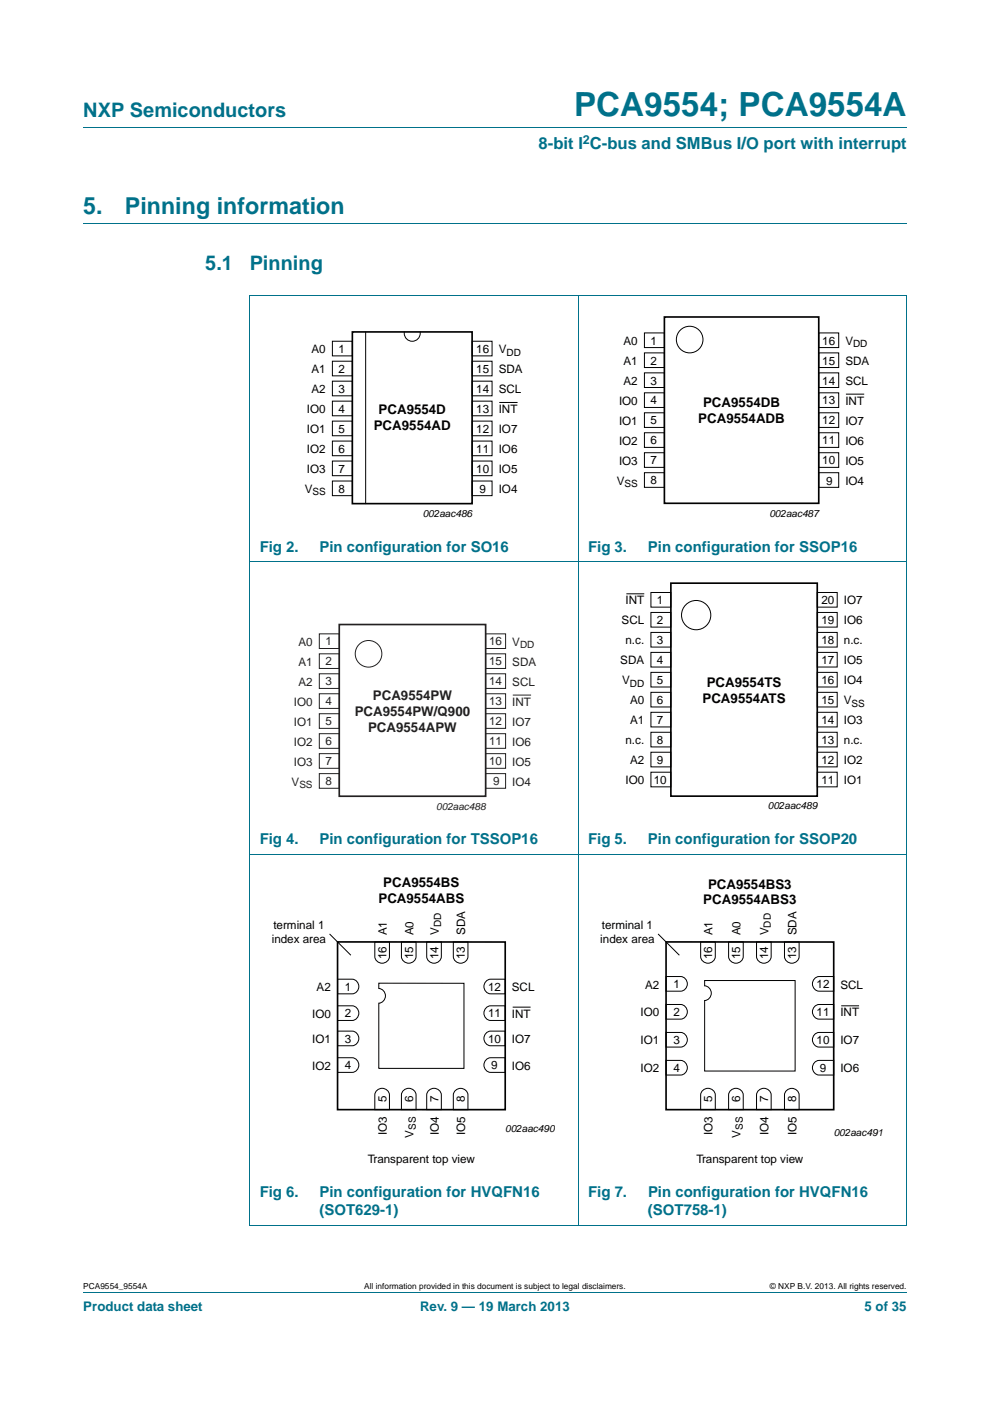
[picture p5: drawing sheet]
<svg xmlns="http://www.w3.org/2000/svg" width="210mm" height="297mm" viewBox="0 0 210 297" stroke-linecap="round" stroke-linejoin="round" font-family="sans-serif">
<path d="M17.7 27h174.6M17.7 47.4h174.6M52.9 62.6h139.4M53 62.7v197.1M122.6 62.6v197.3M192.3 62.7v197.1M52.9 119.1h139.4M52.9 181.1h139.4M52.9 259.8h139.4M17.7 273.9h174.6" fill="none" stroke="#00718a" stroke-width=".21"/>
<g fill="none" stroke="#000" stroke-width=".21">
<path d="M70.5 72.3h4.2v3.2h-4.2zM70.5 76.6h4.2v3.1h-4.2zM77.6 70.4v36.5M85.7 70.4a1.71 1.71 0 0 0 1.7 2 1.71 1.71 0 0 0 1.7-2M100.1 72.3h4.3v3.2h-4.3zM100.1 76.6h4.3v3.1h-4.3zM136.7 70.6h4.2v3.1h-4.2zM136.7 74.8h4.2v3.1h-4.2zM136.7 79.1h4.2v3.1h-4.2zM173.7 79.1h4.2v3.1h-4.2zM173.7 70.6h4.2v3.1h-4.2zM173.7 74.8h4.2v3.1h-4.2z"/>
<path d="M70.5 80.8h4.2v3.1h-4.2zM70.5 85h4.2v3.2h-4.2zM70.5 89.3h4.2v3.1h-4.2zM70.5 93.5h4.2v3.1h-4.2zM70.5 97.8h4.2v3.1h-4.2zM100.1 97.8h4.3v3.1h-4.3zM100.1 89.3h4.3v3.1h-4.3zM100.1 93.5h4.3v3.1h-4.3zM100.1 80.8h4.3v3.1h-4.3zM100.1 85h4.3v3.2h-4.3zM105.9 85.3h3.9M136.7 83.3h4.2v3.1h-4.2z"/>
<path d="M136.7 87.5h4.2v3.1h-4.2zM136.7 91.8h4.2v3.1h-4.2zM136.7 96h4.2v3.1h-4.2zM173.7 96h4.2v3.1h-4.2zM173.7 87.5h4.2v3.1h-4.2zM173.7 91.8h4.2v3.1h-4.2zM173.7 83.3h4.2v3.1h-4.2zM179.4 83.6h3.9M70.5 102h4.2v3.1h-4.2zM100.1 102h4.3v3.1h-4.3zM136.7 100.2h4.2v3.1h-4.2zM173.7 100.2h4.2v3.1h-4.2z"/>
<path d="M132.9 125.9h3.7M138.1 125.6h4.2v3.1h-4.2zM138.1 129.9h4.2v3.1h-4.2zM138.1 134.1h4.2v3.1h-4.2zM138.1 138.3h4.2v3.1h-4.2zM173.3 134.1h4.3v3.1h-4.3zM173.3 138.3h4.3v3.1h-4.3zM173.3 125.6h4.3v3.1h-4.3zM173.3 129.9h4.3v3.1h-4.3zM138.1 142.6h4.2v3.1h-4.2zM138.1 146.8h4.2v3.1h-4.2zM138.1 151h4.2v3.1h-4.2z"/>
<path d="M138.1 155.3h4.2v3.1h-4.2zM138.1 159.5h4.2v3.1h-4.2zM173.3 159.5h4.3v3.1h-4.3zM173.3 151h4.3v3.1h-4.3zM173.3 155.3h4.3v3.1h-4.3zM173.3 142.6h4.3v3.1h-4.3zM173.3 146.8h4.3v3.1h-4.3zM138.1 163.7h4.2v3.1h-4.2zM173.3 163.7h4.3v3.1h-4.3zM69.9 198l4.5 4.5M79.5 199.7h3.1v3.1a1.56 1.56 0 0 1-1.6 1.4 1.56 1.56 0 0 1-1.5-1.4zM85.1 199.7h3.1v3.1a1.56 1.56 0 0 1-1.5 1.4 1.56 1.56 0 0 1-1.6-1.4z"/>
<path d="M90.5 199.7h3.1v3.1a1.56 1.56 0 0 1-1.5 1.4 1.56 1.56 0 0 1-1.6-1.4zM96.1 199.7h3.2v3.1a1.56 1.56 0 0 1-1.6 1.4 1.56 1.56 0 0 1-1.6-1.4zM139.6 198l4.5 4.5M148.6 199.7h3.1v3.1a1.56 1.56 0 0 1-1.5 1.4 1.56 1.56 0 0 1-1.6-1.4zM154.5 199.7h3.1v3.1a1.56 1.56 0 0 1-1.5 1.4 1.56 1.56 0 0 1-1.6-1.4zM160.5 199.7h3.1v3.1a1.56 1.56 0 0 1-1.6 1.4 1.56 1.56 0 0 1-1.5-1.4zM166.4 199.7h3.1v3.1a1.56 1.56 0 0 1-1.6 1.4 1.56 1.56 0 0 1-1.5-1.4zM71.6 218.6h3.1a1.56 1.56 0 0 1 1.4 1.6 1.56 1.56 0 0 1-1.4 1.5h-3.1zM71.6 213.3h3.1a1.56 1.56 0 0 1 1.4 1.5 1.56 1.56 0 0 1-1.4 1.6h-3.1zM71.6 207.6h3.1a1.56 1.56 0 0 1 1.4 1.6 1.56 1.56 0 0 1-1.4 1.5h-3.1zM80.3 208.5h18.1v18h-18.1v-13.8a1.56 1.56 0 0 0 1.5-1.6 1.56 1.56 0 0 0-1.5-1.5zM103.2 218.9l.9-.3h3.1v3.1h-3.1a1.57 1.57 0 0 1-1.4-1.1 1.57 1.57 0 0 1 .5-1.7z"/>
<path d="M103.2 213.6l.9-.3h3.1v3.1h-3.1a1.57 1.57 0 0 1-1.4-1.2 1.57 1.57 0 0 1 .5-1.6zM103.2 207.9l.9-.3h3.1v3.1h-3.1a1.57 1.57 0 0 1-1.4-1.1 1.57 1.57 0 0 1 .5-1.7zM108.7 213.5h3.8M141.3 218.9h3.1a1.56 1.56 0 0 1 1.4 1.6 1.56 1.56 0 0 1-1.4 1.5h-3.1zM141.3 213h3.1a1.56 1.56 0 0 1 1.4 1.5 1.56 1.56 0 0 1-1.4 1.6h-3.1zM141.3 207h3.1a1.56 1.56 0 0 1 1.4 1.6 1.56 1.56 0 0 1-1.4 1.5h-3.1zM149.5 207.9h19.1v19.2h-19.1v-15a1.56 1.56 0 0 0 1.4-1.5 1.56 1.56 0 0 0-1.4-1.6zM172.9 207.4l.8-.4h3.1v3.1h-3.1a1.57 1.57 0 0 1-1.3-1.1 1.57 1.57 0 0 1 .5-1.6zM172.9 219.2l.8-.3h3.1v3.1h-3.1a1.57 1.57 0 0 1-1.3-1.1 1.57 1.57 0 0 1 .5-1.7zM172.9 213.3l.8-.3h3.1v3.1h-3.1a1.57 1.57 0 0 1-1.3-1.1 1.57 1.57 0 0 1 .5-1.7zM178.4 213.3h3.8M71.6 224.3h3.1a1.56 1.56 0 0 1 1.4 1.5 1.56 1.56 0 0 1-1.4 1.6h-3.1z"/>
<path d="M79.8 231.3a1.57 1.57 0 0 1 1.7-.5 1.57 1.57 0 0 1 1.1 1.4v3.1h-3.1v-3.1zM85.5 231.3a1.57 1.57 0 0 1 1.6-.5 1.57 1.57 0 0 1 1.1 1.4v3.1h-3.1v-3.1zM90.8 231.3a1.57 1.57 0 0 1 1.7-.5 1.57 1.57 0 0 1 1.1 1.4v3.1h-3.1v-3.1zM96.5 231.3a1.57 1.57 0 0 1 1.6-.5 1.57 1.57 0 0 1 1.2 1.4v3.1h-3.2v-3.1zM103.2 224.6l.9-.3h3.1v3.1h-3.1a1.57 1.57 0 0 1-1.4-1.1 1.57 1.57 0 0 1 .5-1.7zM141.3 224.8h3.1a1.56 1.56 0 0 1 1.4 1.6 1.56 1.56 0 0 1-1.4 1.5h-3.1zM148.9 231.3a1.57 1.57 0 0 1 1.7-.5 1.57 1.57 0 0 1 1.1 1.4v3.1h-3.1v-3.1zM154.9 231.3a1.57 1.57 0 0 1 1.6-.5 1.57 1.57 0 0 1 1.1 1.4v3.1h-3.1v-3.1zM160.8 231.3a1.57 1.57 0 0 1 1.7-.5 1.57 1.57 0 0 1 1.1 1.4v3.1h-3.1v-3.1zM166.7 231.3a1.57 1.57 0 0 1 1.7-.5 1.57 1.57 0 0 1 1.1 1.4v3.1h-3.1v-3.1zM172.9 225.1l.8-.3h3.1v3.1h-3.1a1.57 1.57 0 0 1-1.3-1.1 1.57 1.57 0 0 1 .5-1.7z"/>
<circle cx="146.3" cy="72" r="2.82"/>
<circle cx="147.7" cy="130.4" r="3.1"/>
</g>
<path d="M74.7 70.4h25.4v36.4h-25.4zM140.9 67.2h32.8v39.5h-32.8zM142.3 123.6h31v45.2h-31zM71.6 199.7h35.6v35.6h-35.6zM141.3 199.7h35.5v35.6h-35.5z" fill="none" stroke="#000" stroke-width=".35"/>
<g fill="none" stroke="#231f20" stroke-width=".21">
<path d="M67.7 134.4h4.3v3.1h-4.3zM67.7 138.6h4.3v3.1h-4.3zM103 134.4h4.2v3.1h-4.2zM103 138.6h4.2v3.1h-4.2zM67.7 142.9h4.3v3.1h-4.3zM67.7 147.1h4.3v3.1h-4.3zM67.7 151.3h4.3v3.1h-4.3zM67.7 155.6h4.3v3.1h-4.3zM67.7 159.8h4.3v3.1h-4.3zM103 159.8h4.2v3.1h-4.2zM103 151.3h4.2v3.1h-4.2zM103 155.6h4.2v3.1h-4.2z"/>
<path d="M103 142.9h4.2v3.1h-4.2zM103 147.1h4.2v3.1h-4.2zM108.8 147.4h3.8M67.7 164h4.3v3.1h-4.3zM103 164h4.2v3.1h-4.2z"/>
<circle cx="78.2" cy="138.6" r="2.82"/>
</g>
<path d="M72 132.4h31v36.4h-31z" fill="none" stroke="#231f20" stroke-width=".35"/>
<text font-size="7" fill="#00718a" x="121.8" y="24.6">PCA9554; PCA9554A</text>
<g font-size="4.9" fill="#00718a">
<text x="17.7" y="45.4">5.</text>
<text x="26.5" y="45.4">Pinning information</text>
</g>
<g font-size="4.2" fill="#00718a">
<text x="17.7" y="24.9">NXP Semiconductors</text>
<text x="43.5" y="57.3">5.1</text>
<text x="53" y="57.3">Pinning</text>
</g>
<text font-size="3.5" fill="#00718a" x="114.2" y="31.6">8-bit I C-bus and SMBus I/O port with interrupt</text>
<g font-size="3.2" fill="#00718a">
<text x="55.1" y="116.9">Fig 2.</text>
<text x="67.8" y="116.9">Pin configuration for SO16</text>
<text x="124.7" y="116.9">Fig 3.</text>
<text x="137.4" y="116.9">Pin configuration for SSOP16</text>
<text x="55.1" y="179">Fig 4.</text>
<text x="67.8" y="179">Pin configuration for TSSOP16</text>
<text x="124.7" y="179">Fig 5.</text>
<text x="137.4" y="179">Pin configuration for SSOP20</text>
<text x="55.1" y="253.8">Fig 6.</text>
<text x="67.8" y="253.8">Pin configuration for HVQFN16</text>
<text x="67.8" y="257.7">(SOT629-1)</text>
<text x="124.7" y="253.8">Fig 7.</text>
<text x="137.4" y="257.7">(SOT758-1)</text>
<text x="137.4" y="253.8">Pin configuration for HVQFN16</text>
</g>
<g font-size="2.8">
<text x="80.3" y="87.9">PCA9554D</text>
<text x="148.1" y="89.7">PCA9554ADB</text>
<text x="149.1" y="86.4">PCA9554DB</text>
<text x="79.3" y="91.2">PCA9554AD</text>
<text x="149" y="149">PCA9554ATS</text>
<text x="149.9" y="145.7">PCA9554TS</text>
<text x="80.3" y="191.5">PCA9554ABS</text>
<text x="81.3" y="188.1">PCA9554BS</text>
<text x="149.2" y="191.8">PCA9554ABS3</text>
<text x="150.2" y="188.4">PCA9554BS3</text>
</g>
<g font-size="2.8" fill="#231f20">
<text x="79.1" y="148.4">PCA9554PW</text>
<text x="75.2" y="151.8">PCA9554PW/Q900</text>
<text x="78.1" y="155.2">PCA9554APW</text>
</g>
<g font-size="2.8" fill="#00718a">
<text x="17.7" y="277.9">Product data sheet</text>
<text x="89.1" y="277.9">Rev. 9 — 19 March 2013</text>
<text x="183.4" y="277.9">5 of 35</text>
</g>
<text font-size="2.6" fill="#00718a" x="123.6" y="30.5">2</text>
<g font-size="2.5">
<text x="66.1" y="74.9">A0</text>
<text x="71.8" y="74.8">1</text>
<text x="101" y="74.8">16</text>
<text x="105.8" y="74.9">V</text>
<text x="132.3" y="73.1">A0</text>
<text x="132.3" y="77.4">A1</text>
<text x="138" y="73.1">1</text>
<text x="138" y="77.3">2</text>
<text x="174.4" y="73.1">16</text>
<text x="174.4" y="77.3">15</text>
<text x="179.3" y="73.1">V</text>
<text x="179.3" y="77.4">SDA</text>
<text x="66.1" y="79.1">A1</text>
<text x="66.1" y="83.4">A2</text>
<text x="71.8" y="79.1">2</text>
<text x="71.8" y="83.3">3</text>
<text x="101" y="83.3">14</text>
<text x="101" y="79.1">15</text>
<text x="105.8" y="79.1">SDA</text>
<text x="105.8" y="83.4">SCL</text>
<text x="132.3" y="81.6">A2</text>
<text x="138" y="81.5">3</text>
<text x="174.4" y="81.5">14</text>
<text x="179.3" y="81.6">SCL</text>
<text x="65.1" y="87.6">IO0</text>
<text x="71.8" y="87.5">4</text>
<text x="101" y="87.5">13</text>
<text x="105.8" y="87.6">INT</text>
<text x="131.3" y="85.8">IO0</text>
<text x="138" y="85.8">4</text>
<text x="138" y="90">5</text>
<text x="174.4" y="90">12</text>
<text x="174.4" y="85.8">13</text>
<text x="179.3" y="85.8">INT</text>
<text x="65.1" y="91.8">IO1</text>
<text x="71.8" y="91.8">5</text>
<text x="71.8" y="96">6</text>
<text x="101" y="91.8">12</text>
<text x="101" y="96">11</text>
<text x="105.8" y="91.8">IO7</text>
<text x="131.3" y="90.1">IO1</text>
<text x="131.3" y="94.3">IO2</text>
<text x="138" y="94.2">6</text>
<text x="174.4" y="94.2">11</text>
<text x="179.3" y="90.1">IO7</text>
<text x="179.3" y="94.3">IO6</text>
<text x="65.1" y="96.1">IO2</text>
<text x="65.1" y="100.3">IO3</text>
<text x="71.8" y="100.2">7</text>
<text x="101" y="100.2">10</text>
<text x="105.8" y="96.1">IO6</text>
<text x="105.8" y="100.3">IO5</text>
<text x="131.3" y="98.5">IO3</text>
<text x="138" y="98.5">7</text>
<text x="174.4" y="98.5">10</text>
<text x="179.3" y="98.5">IO5</text>
<text x="64.6" y="104.5">V</text>
<text x="71.8" y="104.5">8</text>
<text x="101.7" y="104.5">9</text>
<text x="105.8" y="104.5">IO4</text>
<text x="130.8" y="102.8">V</text>
<text x="138" y="102.7">8</text>
<text x="175.2" y="102.8">9</text>
<text x="179.3" y="102.8">IO4</text>
<text x="132.7" y="128.2">INT</text>
<text x="139.3" y="128.1">1</text>
<text x="174.2" y="128.1">20</text>
<text x="179" y="128.2">IO7</text>
<text x="131.8" y="132.4">SCL</text>
<text x="132.7" y="136.6">n.c.</text>
<text x="139.3" y="132.3">2</text>
<text x="139.3" y="136.6">3</text>
<text x="174.2" y="136.6">18</text>
<text x="174.2" y="132.3">19</text>
<text x="179" y="132.4">IO6</text>
<text x="179" y="136.6">n.c.</text>
<text x="131.6" y="140.9">SDA</text>
<text x="139.3" y="140.8">4</text>
<text x="174.2" y="140.8">17</text>
<text x="179" y="140.9">IO5</text>
<text x="131.9" y="145.1">V</text>
<text x="133.6" y="149.3">A0</text>
<text x="139.3" y="145">5</text>
<text x="139.3" y="149.3">6</text>
<text x="174.2" y="145">16</text>
<text x="174.2" y="149.3">15</text>
<text x="179" y="145.1">IO4</text>
<text x="179" y="149.3">V</text>
<text x="133.6" y="153.6">A1</text>
<text x="139.3" y="153.5">7</text>
<text x="174.2" y="153.5">14</text>
<text x="179" y="153.6">IO3</text>
<text x="132.7" y="157.8">n.c.</text>
<text x="139.3" y="157.7">8</text>
<text x="139.3" y="162">9</text>
<text x="174.2" y="162">12</text>
<text x="174.2" y="157.7">13</text>
<text x="179" y="157.8">n.c.</text>
<text x="132.7" y="166.3">IO0</text>
<text x="133.6" y="162">A2</text>
<text x="138.7" y="166.2">10</text>
<text x="174.2" y="166.2">11</text>
<text x="179" y="162">IO2</text>
<text x="179" y="166.3">IO1</text>
<text x="58" y="196.9">terminal 1</text>
<text x="127.7" y="196.9">terminal 1</text>
<text x="57.6" y="199.9">index area</text>
<text x="82" y="203.4" transform="rotate(-90 82 203.4)">16</text>
<text x="82" y="198.3" transform="rotate(-90 82 198.3)">A1</text>
<text x="87.6" y="203.4" transform="rotate(-90 87.6 203.4)">15</text>
<text x="87.7" y="198.3" transform="rotate(-90 87.7 198.3)">A0</text>
<text x="93" y="203.4" transform="rotate(-90 93 203.4)">14</text>
<text x="93" y="198.3" transform="rotate(-90 93 198.3)">V</text>
<text x="98.6" y="203.4" transform="rotate(-90 98.6 203.4)">13</text>
<text x="98.7" y="198.3" transform="rotate(-90 98.7 198.3)">SDA</text>
<text x="127.3" y="199.9">index area</text>
<text x="151.1" y="203.3" transform="rotate(-90 151.1 203.3)">16</text>
<text x="151.1" y="198.3" transform="rotate(-90 151.1 198.3)">A1</text>
<text x="157" y="203.3" transform="rotate(-90 157 203.3)">15</text>
<text x="157.1" y="198.3" transform="rotate(-90 157.1 198.3)">A0</text>
<text x="162.9" y="203.3" transform="rotate(-90 162.9 203.3)">14</text>
<text x="163" y="198.3" transform="rotate(-90 163 198.3)">V</text>
<text x="168.9" y="203.3" transform="rotate(-90 168.9 203.3)">13</text>
<text x="168.9" y="198.3" transform="rotate(-90 168.9 198.3)">SDA</text>
<text x="136.8" y="209.6">A2</text>
<text x="142.8" y="209.5">1</text>
<text x="173.2" y="209.5">12</text>
<text x="178.2" y="209.6">SCL</text>
<text x="66.2" y="215.8">IO0</text>
<text x="67.2" y="210.1">A2</text>
<text x="73.2" y="215.7">2</text>
<text x="73.2" y="210.1">1</text>
<text x="103.5" y="215.7">11</text>
<text x="103.5" y="210.1">12</text>
<text x="108.6" y="215.8">INT</text>
<text x="108.6" y="210.1">SCL</text>
<text x="135.9" y="215.5">IO0</text>
<text x="142.8" y="215.4">2</text>
<text x="173.2" y="215.4">11</text>
<text x="178.2" y="215.5">INT</text>
<text x="66.2" y="221.2">IO1</text>
<text x="73.2" y="221.1">3</text>
<text x="103.5" y="221.1">10</text>
<text x="108.6" y="221.2">IO7</text>
<text x="135.9" y="221.4">IO1</text>
<text x="142.8" y="221.4">3</text>
<text x="173.2" y="221.4">10</text>
<text x="178.2" y="221.4">IO7</text>
<text x="66.2" y="226.8">IO2</text>
<text x="73.2" y="226.7">4</text>
<text x="104.2" y="226.7">9</text>
<text x="108.6" y="226.8">IO6</text>
<text x="135.9" y="227.4">IO2</text>
<text x="142.8" y="227.3">4</text>
<text x="173.9" y="227.3">9</text>
<text x="178.2" y="227.4">IO6</text>
<text x="82" y="233.7" transform="rotate(-90 82 233.7)">5</text>
<text x="87.6" y="233.7" transform="rotate(-90 87.6 233.7)">6</text>
<text x="93" y="233.7" transform="rotate(-90 93 233.7)">7</text>
<text x="98.6" y="233.7" transform="rotate(-90 98.6 233.7)">8</text>
<text x="151.1" y="233.7" transform="rotate(-90 151.1 233.7)">5</text>
<text x="157" y="233.7" transform="rotate(-90 157 233.7)">6</text>
<text x="162.9" y="233.7" transform="rotate(-90 162.9 233.7)">7</text>
<text x="168.9" y="233.7" transform="rotate(-90 168.9 233.7)">8</text>
<text x="82" y="240.7" transform="rotate(-90 82 240.7)">IO3</text>
<text x="87.7" y="241.2" transform="rotate(-90 87.7 241.2)">V</text>
<text x="93" y="240.7" transform="rotate(-90 93 240.7)">IO4</text>
<text x="98.7" y="240.7" transform="rotate(-90 98.7 240.7)">IO5</text>
<text x="151.1" y="240.7" transform="rotate(-90 151.1 240.7)">IO3</text>
<text x="157.1" y="241.2" transform="rotate(-90 157.1 241.2)">V</text>
<text x="163" y="240.7" transform="rotate(-90 163 240.7)">IO4</text>
<text x="168.9" y="240.7" transform="rotate(-90 168.9 240.7)">IO5</text>
<text x="78" y="246.6">Transparent top view</text>
<text x="147.7" y="246.6">Transparent top view</text>
</g>
<g font-size="2.5" fill="#231f20">
<text x="63.3" y="136.9">A0</text>
<text x="69" y="136.9">1</text>
<text x="103.7" y="136.9">16</text>
<text x="108.6" y="136.9">V</text>
<text x="63.3" y="141.2">A1</text>
<text x="69" y="141.1">2</text>
<text x="103.7" y="141.1">15</text>
<text x="108.6" y="141.2">SDA</text>
<text x="62.3" y="149.6">IO0</text>
<text x="63.3" y="145.4">A2</text>
<text x="69" y="145.3">3</text>
<text x="69" y="149.6">4</text>
<text x="103.7" y="145.3">14</text>
<text x="103.7" y="149.6">13</text>
<text x="108.6" y="145.4">SCL</text>
<text x="108.6" y="149.6">INT</text>
<text x="62.3" y="153.9">IO1</text>
<text x="69" y="153.8">5</text>
<text x="103.7" y="153.8">12</text>
<text x="108.6" y="153.9">IO7</text>
<text x="62.3" y="158.1">IO2</text>
<text x="69" y="158">6</text>
<text x="103.7" y="158">11</text>
<text x="108.6" y="158.1">IO6</text>
<text x="61.8" y="166.6">V</text>
<text x="62.3" y="162.3">IO3</text>
<text x="69" y="162.3">7</text>
<text x="69" y="166.5">8</text>
<text x="103.7" y="162.3">10</text>
<text x="104.6" y="166.5">9</text>
<text x="108.6" y="162.3">IO5</text>
<text x="108.6" y="166.6">IO4</text>
</g>
<g font-size="2.1">
<text x="107.4" y="75.4">DD</text>
<text x="180.9" y="73.6">DD</text>
<text x="66.3" y="105">SS</text>
<text x="132.5" y="103.3">SS</text>
<text x="89.7" y="109.6">002aac486</text>
<text x="163.2" y="109.5">002aac487</text>
<text x="133.6" y="145.6">DD</text>
<text x="180.6" y="149.8">SS</text>
<text x="162.9" y="171.6">002aac489</text>
<text x="93.5" y="196.6" transform="rotate(-90 93.5 196.6)">DD</text>
<text x="163.5" y="196.6" transform="rotate(-90 163.5 196.6)">DD</text>
<text x="88.2" y="239.5" transform="rotate(-90 88.2 239.5)">SS</text>
<text x="157.6" y="239.5" transform="rotate(-90 157.6 239.5)">SS</text>
<text x="107.2" y="240.1">002aac490</text>
<text x="176.8" y="240.9">002aac491</text>
</g>
<g font-size="2.1" fill="#231f20">
<text x="110.3" y="137.4">DD</text>
<text x="63.5" y="167.1">SS</text>
<text x="92.5" y="171.6">002aac488</text>
</g>
<g font-size="1.8">
<text x="17.7" y="273.3">PCA9554_9554A</text>
<text x="77.2" y="273.3">All information provided in this document is subject to legal disclaimers.</text>
<text x="163.3" y="273.3">© NXP B.V. 2013. All rights reserved.</text>
</g>
</svg>
